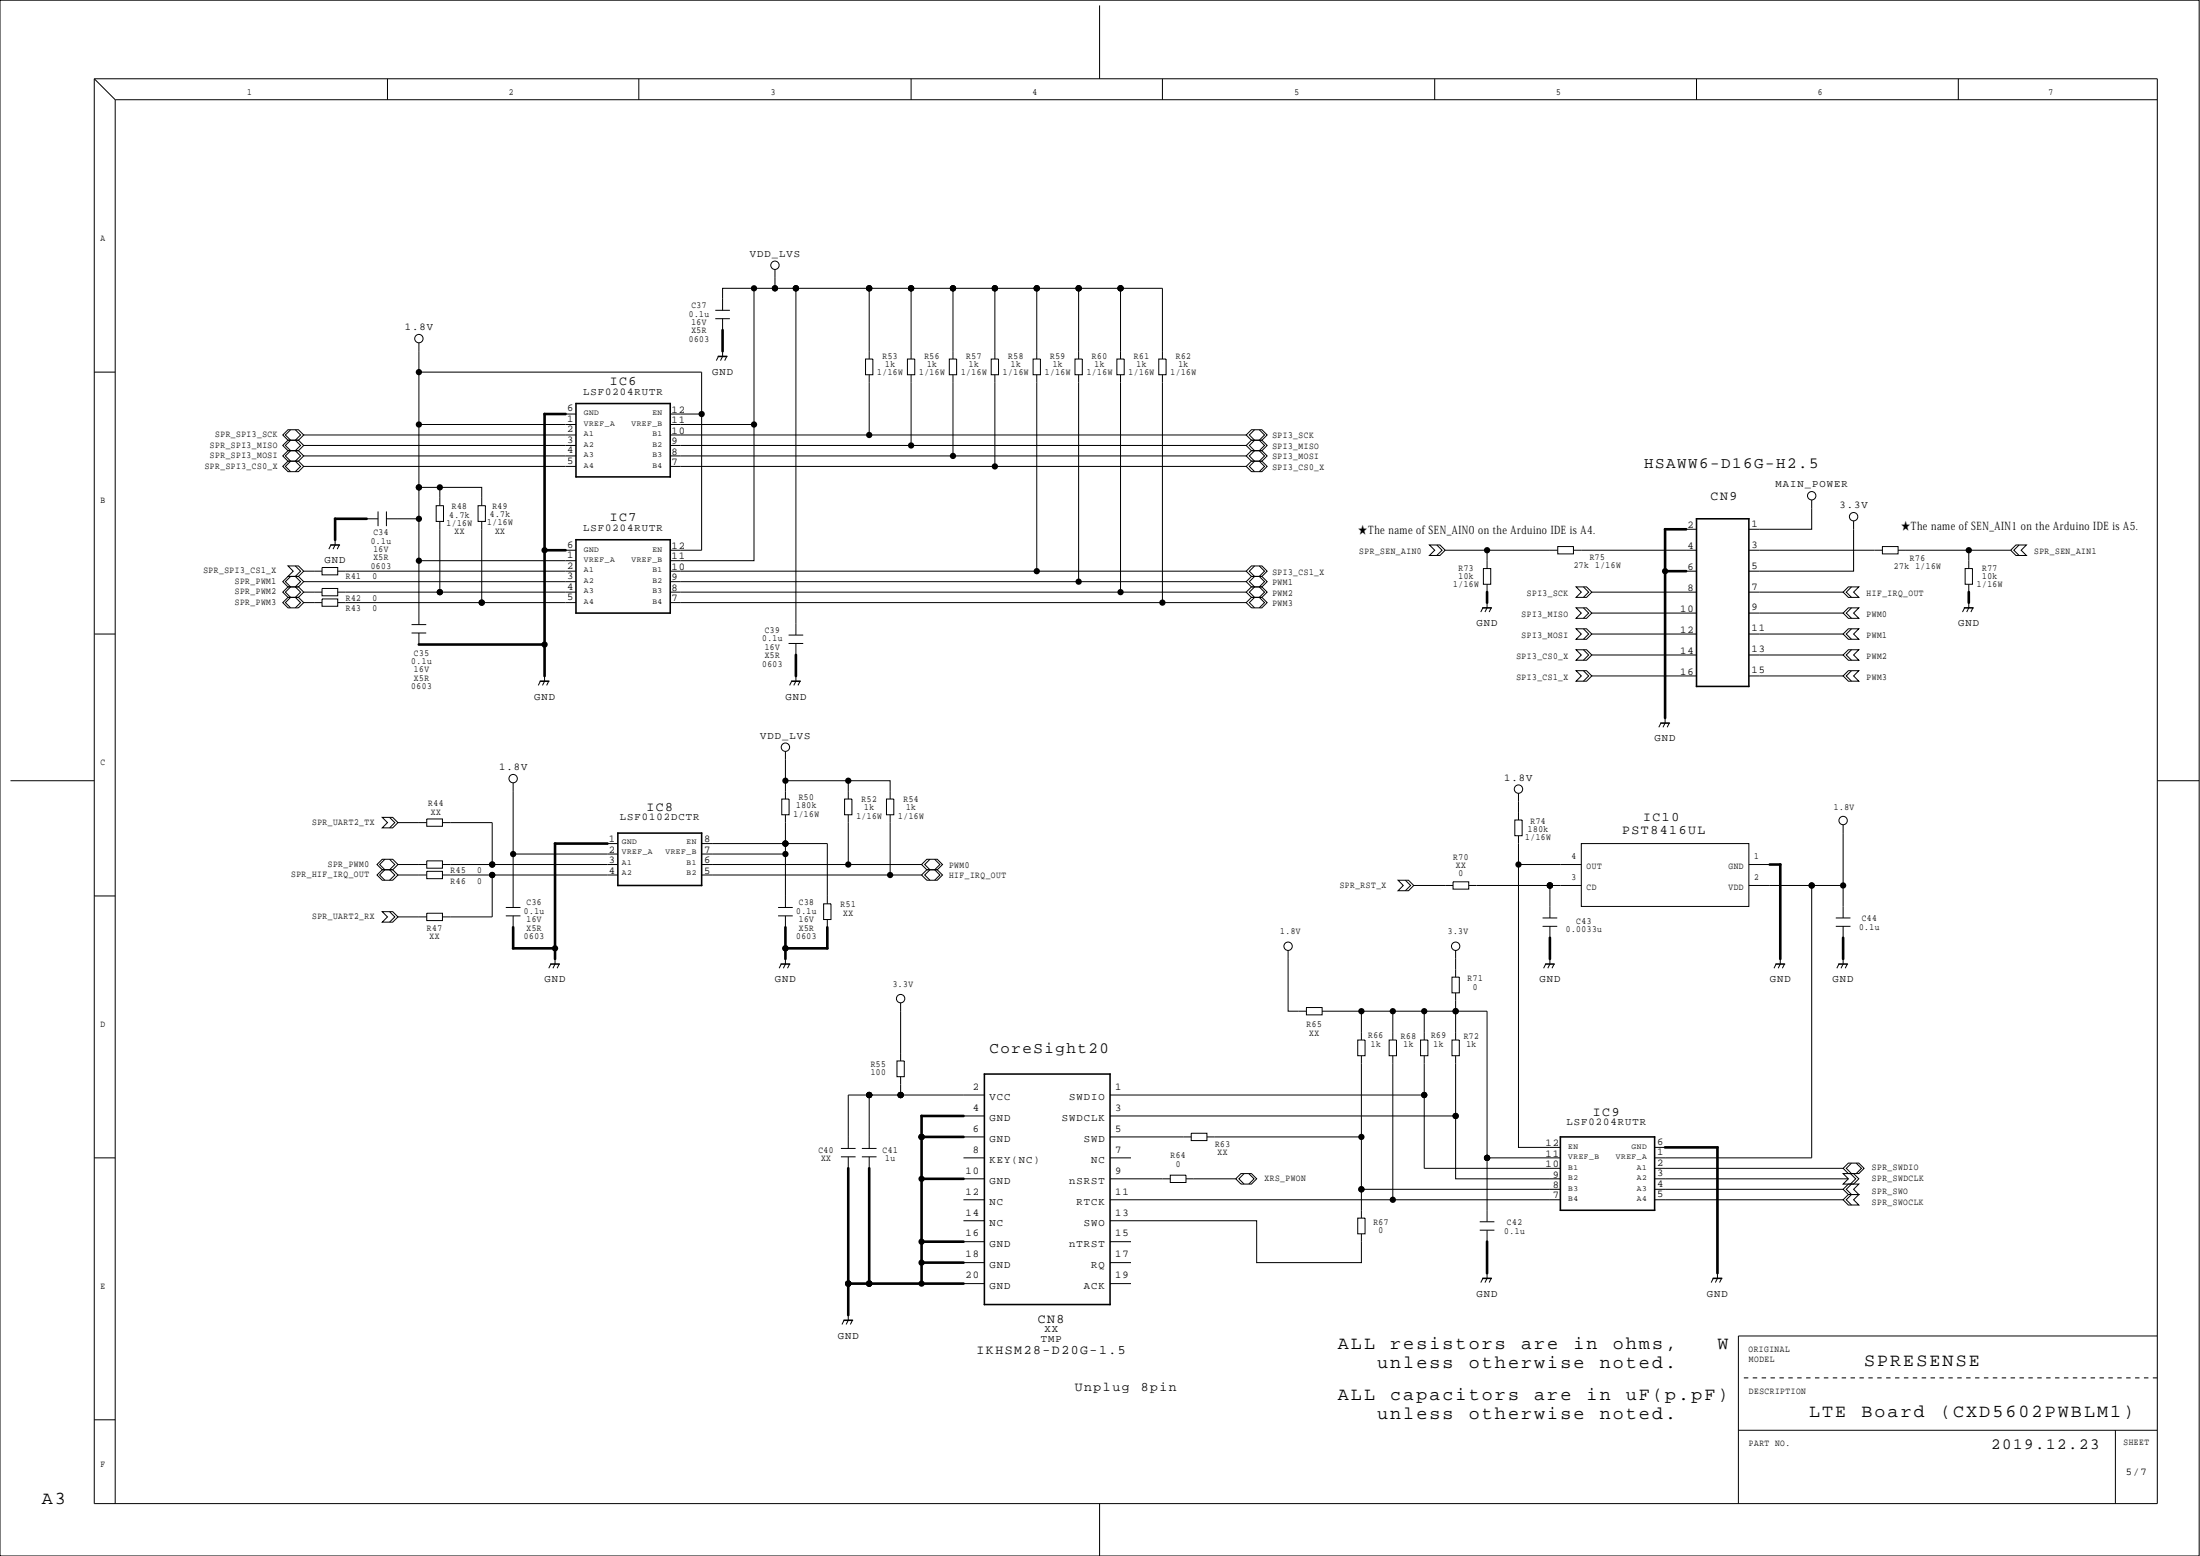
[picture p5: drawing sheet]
<svg xmlns="http://www.w3.org/2000/svg" width="420mm" height="297mm" viewBox="0 0 420 297" stroke-linecap="round" stroke-linejoin="round" font-family="sans-serif">
<g fill="none" stroke="#000" stroke-width=".19">
<path d="M0 0h420v297h-420zM18 15h394v272h-394zM18 15l4 4M22 19h390M22 19v268M74 15v4M122 15v4M174 15v4M210 1v14M222 15v4M274 15v4M324 15v4"/>
<path d="M374 15v4M136.6 59.2h2.8M144 55h78v13.5M144 55v26M144 55h-6v4.2M148 51.4v3.6M152 55v66.2M166 55v13.5M174 55v13.5M182 55v13.5M190 55v13.5M198 55v13.5"/>
<path d="M206 55v13.5M214 55v13.5M18 71h4M80 71h54v8h-6M80 65.4v41.6h30M108 79h2M134 79v26h-6M136.6 60.8h2.8M137.2 68l-.4 .8M138 67v1l-.4 .8M138 60.8v2.2M138.8 68l-.4 .8"/>
<path d="M165.3 68.5h1.4v3h-1.4zM166 71.5v11.5M173.3 68.5h1.4v3h-1.4zM174 71.5v13.5M181.3 68.5h1.4v3h-1.4zM182 71.5v15.5M189.3 68.5h1.4v3h-1.4zM190 71.5v17.5M197.3 68.5h1.4v3h-1.4zM198 71.5v37.5M205.3 68.5h1.4v3h-1.4zM206 71.5v39.5"/>
<path d="M213.3 68.5h1.4v3h-1.4zM214 71.5v41.5M221.3 68.5h1.4v3h-1.4zM222 71.5v43.5M55 86h2l1 1-1 1h-2l-1-1zM55 82h2l1 1-1 1h-2l-1-1zM55 88h2l1 1-1 1h-2l-1-1zM55 84h2l1 1-1 1h-2l-1-1zM55.5 82l-1 1 1 1-1 1 1 1-1 1 1 1-1 1 1 1M56.4 82l1 1-1 1 1 1-1 1 1 1-1 1 1 1-1 1M58 85h52M58 89h52"/>
<path d="M58 87h52M58 83h52M70 99h2.2M72.2 97.6v2.8M73.8 99h6.2M73.8 97.6v2.8M80 81h30M80 93h4M83.3 96.5h1.4v3h-1.4zM84 93v3.5M84 99.5v13.5M84 93h8v3.5"/>
<path d="M91.3 96.5h1.4v3h-1.4zM92 99.5v15.5M128 89h110M128 87h110M128 85h110M128 83h110M128 81h16M144 81v26h-16M238 83l1-1h2l1 1-1 1h-2zM238 85l1-1h2l1 1-1 1h-2zM238 87l1-1h2l1 1-1 1h-2zM239 88h2l1 1-1 1h-2l-1-1z"/>
<path d="M239.6 82l-1 1 1 1-1 1 1 1-1 1 1 1-1 1 1 1M240.5 82l1 1-1 1 1 1-1 1 1 1-1 1 1 1-1 1M346 95.4v5.6h-12M354 99.4v9.6h-20M55 114h2l1 1-1 1h-2l-1-1zM55 112h2l1 1-1 1h-2l-1-1zM55 110h2l1 1-1 1h-2l-1-1zM55 108h2l1 1-1 1h-2l1-1zM55.5 110l-1 1 1 1-1 1 1 1-1 1 1 1M56.4 108l1 1-1 1 1 1-1 1 1 1-1 1 1 1-1 1M58 109h3.5M58 113h3.5"/>
<path d="M58 111h52M58 115h3.5M61.5 114.3h3v1.4h-3zM61.5 112.3h3v1.4h-3zM61.5 108.3h3v1.4h-3zM63.2 104l-.4 .8M64 103v1l-.4 .8M64.5 113h45.5M64.5 115h45.5M64.5 109h45.5M64.8 104l-.4 .8M78.6 119.2h2.8"/>
<path d="M80 107v12.2M108 105h2M128 115h110M128 113h110M128 111h110M128 109h110M238 109l1-1h2l1 1-1 1h-2zM238 111l1-1h2l1 1-1 1h-2zM238 113l1-1h2l1 1-1 1h-2zM239 114h2l1 1-1 1h-2l-1-1zM239.6 108l-1 1 1 1-1 1 1 1-1 1 1 1-1 1 1 1M240.5 108l1 1-1 1 1 1-1 1 1 1-1 1 1 1-1 1"/>
<path d="M273 104h2l1 1-1 1h-2l1-1zM274.4 104l1 1-1 1M276 105h21.5M283.2 116l-.4 .8M283.3 108.5h1.4v3h-1.4zM284 115v1l-.4 .8M284 105v3.5M284 111.5v1.5M284.8 116l-.4 .8M297.5 104.3h3v1.4h-3zM300.5 105h23.5M301 116h2l1 1-1 1h-2l1-1z"/>
<path d="M301 112h2l1 1-1 1h-2l1-1zM302.4 116l1 1-1 1M302.4 112l1 1-1 1M304 117h20M304 113h20M322 109h2M322 101h2M334 117h18M334 105h25.5M334 113h18M353 116h2l-1 1 1 1h-2l-1-1zM353 112h2l-1 1 1 1h-2l-1-1z"/>
<path d="M353.6 116l-1 1 1 1M353.6 112l-1 1 1 1M359.5 104.3h3v1.4h-3zM362.5 105h21.5M375.2 116l-.4 .8M375.3 108.5h1.4v3h-1.4zM376 115v1l-.4 .8M376 105v3.5M376 111.5v1.5M376.8 116l-.4 .8M385 104h2l-1 1 1 1h-2l-1-1zM385.6 104l-1 1 1 1"/>
<path d="M18 121h4M78.6 120.8h2.8M80 120.8v2.2M103.2 130l-.4 .8M104 129v1l-.4 .8M104.8 130l-.4 .8M150.6 122.8h2.8M150.6 121.2h2.8M151.2 130l-.4 .8M152 129v1l-.4 .8M152 122.8v2.2M152.8 130l-.4 .8"/>
<path d="M301 120h2l1 1-1 1h-2l1-1zM301 128h2l1 1-1 1h-2l1-1zM301 124h2l1 1-1 1h-2l1-1zM302.4 120l1 1-1 1M302.4 128l1 1-1 1M302.4 124l1 1-1 1M304 129h20M304 125h20M304 121h20M317.2 138l-.4 .8M318 137v1l-.4 .8M318.8 138l-.4 .8"/>
<path d="M334 129h18M334 125h18M334 121h18M353 128h2l-1 1 1 1h-2l-1-1zM353 124h2l-1 1 1 1h-2l-1-1zM353 120h2l-1 1 1 1h-2l-1-1zM353.6 128l-1 1 1 1M353.6 124l-1 1 1 1M353.6 120l-1 1 1 1M2 149h16M73 156h2l1 1-1 1h-2l1-1zM74.4 156l1 1-1 1"/>
<path d="M76 157h5.5M81.5 156.3h3v1.4h-3zM84.5 157h9.5v8M98 149.4v13.6h20M149.3 152.5h1.4v3h-1.4zM150 149h12M150 155.5v17.7M150 143.4v9.1M161.3 152.5h1.4v3h-1.4zM162 149v3.5M162 155.5v9.5M162 149h8v3.5"/>
<path d="M169.3 152.5h1.4v3h-1.4zM170 155.5v11.5M289.3 156.5h1.4v3h-1.4zM290 151.4v5.1M290 159.5v5.5M352 157.4v11.6M412 149h8M18 171h4M72 167l1-1h2l1 1-1 1h-2zM73 164h2l1 1-1 1h-2l-1-1zM73 174h2l1 1-1 1h-2l1-1zM73.5 164l-1 1 1 1-1 1 1 1"/>
<path d="M74.4 174l1 1-1 1M74.4 164l1 1-1 1 1 1-1 1M76 165h5.5M76 167h5.5M76 175h5.5M81.5 164.3h3v1.4h-3zM81.5 174.3h3v1.4h-3zM81.5 166.3h3v1.4h-3zM84.5 167h33.5M84.5 165h33.5M94 167v8h-9.5M96.6 174.8h2.8"/>
<path d="M96.6 173.2h2.8M98 163v10.2M98 174.8v2.2M116 161h2M134 165h42M134 167h42M134 163h16M134 161h24v11.5M148.6 174.8h2.8M148.6 173.2h2.8M150 174.8v2.2M157.3 172.5h1.4v3h-1.4z"/>
<path d="M158 175.5v1.5M176 167l1-1h2l1 1-1 1h-2zM177 164h2l1 1-1 1h-2l-1-1zM177.6 164l-1 1 1 1-1 1 1 1M178.5 164l1 1-1 1 1 1-1 1M267 168h2l1 1-1 1h-2l1-1zM268.4 168l1 1-1 1M270 169h7.5M277.5 168.3h3v1.4h-3zM280.5 169h21.5M294.6 176.8h2.8M294.6 175.2h2.8"/>
<path d="M296 169v6.2M296 176.8v2.2M302 161h32v12h-32zM302 165h-12v54h8M334 165h4M334 169h12M346 169h6v6.2M346 169v52h-30M350.6 176.8h2.8M350.6 175.2h2.8M352 176.8v2.2M105.2 184l-.4 .8"/>
<path d="M106 183v1l-.4 .8M106.8 184l-.4 .8M149.2 184l-.4 .8M150 183v1l-.4 .8M150.8 184l-.4 .8M172 191.4v11.1M246 181.4v11.6h3.5M249.5 192.3h3v1.4h-3zM252.5 193h13.5v5.5M259.3 198.5h1.4v3h-1.4zM260 193v5.5M265.3 198.5h1.4v3h-1.4z"/>
<path d="M266 193h6M271.3 198.5h1.4v3h-1.4zM272 198.5v-5.5h6v5.5M277.3 186.5h1.4v3h-1.4zM277.3 198.5h1.4v3h-1.4zM278 189.5v3.5h6v40.2M278 181.4v5.1M295.2 184l-.4 .8M296 183v1l-.4 .8M296.8 184l-.4 .8M339.2 184l-.4 .8M340 183v1l-.4 .8"/>
<path d="M340.8 184l-.4 .8M351.2 184l-.4 .8M352 183v1l-.4 .8M352.8 184l-.4 .8M160.6 219.2h2.8M164.6 219.2h2.8M166 209v10.2M171.3 202.5h1.4v3h-1.4zM172 205.5v3.5M184 213h4M184 217h4M188 209h-26v10.2"/>
<path d="M212 209h60M212 213h66M212 217h15.5M227.5 216.3h3v1.4h-3zM230.5 217h29.5M260 201.5v31M266 201.5v27.5M272 201.5v21.5h26M278 201.5v23.5h20M316 219h2M18 221h4M160.6 220.8h2.8"/>
<path d="M162 220.8v2.2M164.6 220.8h2.8M166 220.8v2.2M184 221h4M184 225h4M184 229h4M184 233h4M184 237h4M212 233h28v8h20v-5.5M212 229h86M212 221h4M212 225h11.5"/>
<path d="M212 237h4M223.5 224.3h3v1.4h-3zM226.5 225h9.5M236 225l1-1h2l1 1-1 1h-2zM237.6 224l-1 1 1 1M238.5 224l1 1-1 1M259.3 232.5h1.4v3h-1.4zM260 227h38M282.6 234.8h2.8M282.6 233.2h2.8M284 221h14M284 234.8v2.2"/>
<path d="M316 225h37M316 229h36M316 227h36M316 223h36M352 224h2l1 1-1 1h-2l1-1zM353 228h2l-1 1 1 1h-2l-1-1zM353 226h2l-1 1 1 1h-2l-1-1zM353 222h2l1 1-1 1h-2l-1-1zM353.4 224l1 1-1 1M353.6 226l-1 1 1 1-1 1 1 1M353.6 222l-1 1 1 1M354.5 222l1 1-1 1"/>
<path d="M161.2 252l-.4 .8M162 251v1l-.4 .8M162.8 252l-.4 .8M184 241h4M184 245h4M212 241h4M212 245h4M283.2 244l-.4 .8M284 243v1l-.4 .8M284.8 244l-.4 .8M327.2 244l-.4 .8M328 243v1l-.4 .8"/>
<path d="M328.8 244l-.4 .8M412 255h-80v32M18 271h4M332 273h80M333 263h.9M334.7 263h.9M336.4 263h.9M338.1 263h.9M339.8 263h.9M341.5 263h.9M343.2 263h.9M344.9 263h.9"/>
<path d="M346.6 263h.9M348.3 263h.9M350 263h.9M351.7 263h.9M353.4 263h.9M355.1 263h.9M356.8 263h.9M358.5 263h.9M360.2 263h.9M361.9 263h.9M363.6 263h.9M365.3 263h.9"/>
<path d="M367 263h.9M368.7 263h.9M370.4 263h.8M372.1 263h.8M373.8 263h.8M375.5 263h.8M377.2 263h.8M378.9 263h.8M380.6 263h.8M382.3 263h.8M384 263h.8M385.7 263h.8"/>
<path d="M387.4 263h.8M389.1 263h.8M390.8 263h.8M392.5 263h.8M394.2 263h.8M395.9 263h.8M397.6 263h.8M399.3 263h.8M401 263h.8M402.7 263h.8M404 273v14M404.4 263h.8"/>
<path d="M406.1 263h.8M407.8 263h.8M409.5 263h.8M411.2 263h.8M210 287v10"/>
<circle cx="148" cy="50.6" r=".8"/>
<circle cx="80" cy="64.6" r=".8"/>
<circle cx="346" cy="94.6" r=".8"/>
<circle cx="354" cy="98.6" r=".8"/>
<circle cx="98" cy="148.6" r=".8"/>
<circle cx="150" cy="142.6" r=".8"/>
<circle cx="290" cy="150.6" r=".8"/>
<circle cx="352" cy="156.6" r=".8"/>
<circle cx="172" cy="190.6" r=".8"/>
<circle cx="246" cy="180.6" r=".8"/>
<circle cx="278" cy="180.6" r=".8"/>
</g>
<g fill="#000">
<path d="M103.9 78.8h.2l.2 .2v26l-.3 .3-.2-.3v-26zM103.8 78.9l.2-.1h4l.3 .2-.3 .3h-4l-.2-.1zM109.9 76.9l.3 .1v14l-.2 .2-.1-.2zM109.9 76.9h18.1l.2 .1-.2 .2h-18l-.1-.2zM127.9 77l.1-.1 .2 .1v14l-.2 .2-.1-.2zM137.1 68l1.7-.1 .2 .1-.2 .2h-1.6zM137.8 62.9l.2-.1 .3 .2v4l-.3 .3-.2-.3zM63.8 98.9l.3-.1 .2 .2v4l-.3 .3-.2-.3zM63.9 98.8h6.1l.3 .2-.3 .3h-6l-.2-.3zM109.9 90.9h18.1l.2 .1-.2 .2h-18l-.1-.2zM323.9 98.9l.3 .1v32l-.2 .2-.1-.2zM323.9 99l10.1-.1 .2 .1-.2 .2h-10z"/>
<path d="M333.9 99l.2-.1 .1 .1v32l-.2 .2-.1-.2zM63.1 104l1.7-.1 .2 .1-.2 .2h-1.6zM103.9 104.8h.2l.2 .2v18l-.3 .3-.2-.3v-18zM103.8 104.9l.2-.1h4l.3 .2-.3 .3h-4l-.2-.1zM109.9 102.9l.3 .1v14l-.2 .2-.1-.2zM109.9 116.9h18.1l.2 .1-.2 .2h-18l-.1-.2zM109.9 102.9h18.1l.2 .1-.2 .2h-18l-.1-.2zM127.9 103l.1-.1 .2 .1v14l-.2 .2-.1-.2zM283.1 116l1.7-.1 .2 .1-.2 .2h-1.6zM283.8 112.9l.3-.1 .2 .2v2l-.3 .3-.2-.3zM317.8 100.9l.3-.1 .2 .2v8l-.3 .3-.2-.3zM317.9 108.8h.2l.2 .2v28l-.3 .3-.2-.3v-28z"/>
<path d="M317.9 108.8h4.1l.3 .2-.3 .3h-4l-.2-.3zM317.9 100.8h4.1l.3 .2-.3 .3h-4l-.2-.3zM375.1 116l1.7-.1 .2 .1-.2 .2h-1.6zM375.8 112.9l.2-.1 .3 .2v2l-.3 .3-.2-.3zM79.8 122.9l.2-.1h24l.3 .2-.3 .3h-24l-.2-.1zM103.1 130l1.7-.1 .2 .1-.2 .2h-1.6zM103.9 122.8h.2l.2 .2v6l-.3 .3-.2-.3v-6zM151.1 130l1.7-.1 .2 .1-.2 .2h-1.6zM151.9 124.8h.2l.2 .2v4l-.3 .3-.2-.3v-4zM317.1 138l1.7-.1 .2 .1-.2 .2h-1.6zM323.9 131l10.1-.1 .2 .1-.2 .2h-10zM117.9 158.9l.3 .1v10l-.2 .2-.1-.2z"/>
<path d="M117.9 159l16.1-.1 .2 .1-.2 .2h-16zM133.9 158.9l.3 .1v10l-.2 .2-.1-.2zM97.9 176.8h.2l.2 .2v4l-.3 .3-.2-.3v-4zM105.8 160.9l.3-.1 .2 .2v20l-.3 .3-.2-.3zM105.9 160.8h10.1l.3 .2-.3 .3h-10l-.2-.3zM117.9 169l16.1-.1 .2 .1-.2 .2h-16zM149.9 176.8h.2l.2 .2v4l-.3 .3-.2-.3v-4zM157.9 176.8h.2l.2 .2v4l-.3 .3-.2-.3v-4zM295.8 178.9l.2-.1 .3 .2v4l-.3 .3-.2-.3zM337.8 164.9l.2-.1h2l.3 .2-.3 .3h-2l-.2-.1zM339.9 164.8h.2l.2 .2v18l-.3 .3-.2-.3v-18zM351.9 178.8h.2l.2 .2v4l-.3 .3-.2-.3v-4z"/>
<path d="M97.9 180.8h8.1l.3 .2-.3 .3h-8l-.2-.3zM105.1 183.9h1.7l.2 .1-.2 .2h-1.6l-.1-.2zM105.8 180.9l.2-.1 .3 .2v2l-.3 .3-.2-.3zM149.1 184l1.7-.1 .2 .1-.2 .2h-1.6zM149.8 180.9l.2-.1 .3 .2v2l-.3 .3-.2-.3zM149.8 180.9l.2-.1h8l.3 .2-.3 .3h-8l-.2-.1zM295.1 184l1.7-.1 .2 .1-.2 .2h-1.6zM339.1 183.9h1.7l.2 .1-.2 .2h-1.6l-.1-.2zM351.1 184l1.7-.1 .2 .1-.2 .2h-1.6zM175.8 216.9l.3-.1 .2 .2v8l-.3 .3-.2-.3zM175.9 212.8h.2l.2 .2v4l-.3 .3-.2-.3v-4zM175.9 216.8h8.1l.3 .2-.3 .3h-8l-.2-.1z"/>
<path d="M175.8 212.9l.2-.1h8l.3 .2-.3 .3h-8l-.2-.1zM187.9 205l.1-.1 .2 .1v44l-.2 .2-.1-.2zM187.9 205l24.1-.1 .2 .1-.2 .2h-24zM211.9 205l.2-.1 .1 .1v44l-.2 .2-.1-.2zM297.9 217l.1-.1 .2 .1v14l-.2 .2-.1-.2zM297.9 217l18.1-.1 .2 .1-.2 .2h-18zM315.9 217l.1-.1 .2 .1v14l-.2 .2-.1-.2zM317.9 218.8h10.1l.3 .2-.3 .3h-10l-.2-.3zM327.9 218.8h.2l.2 .2v24l-.3 .3-.2-.3v-24zM161.8 222.9l.3-.1 .2 .2v22l-.3 .3-.2-.3zM165.9 222.8h.2l.2 .2v22l-.3 .3-.2-.3v-22zM175.8 236.9l.3-.1 .2 .2v4l-.3 .3-.2-.3z"/>
<path d="M175.9 224.8h.2l.2 .2v12l-.3 .3-.2-.3v-12zM175.9 236.8h8.1l.3 .2-.3 .3h-8l-.2-.1zM175.9 224.8h8.1l.3 .2-.3 .3h-8l-.2-.3zM283.8 236.9l.3-.1 .2 .2v6l-.3 .3-.2-.3zM297.9 231l18.1-.1 .2 .1-.2 .2h-18zM161.1 251.9h1.7l.2 .1-.2 .2h-1.6l-.1-.2zM161.8 244.9l.3-.1 .2 .2v6l-.3 .3-.2-.3zM161.9 244.8h4.1l.3 .2-.3 .3h-4l-.2-.1zM165.8 244.9l.2-.1h10l.3 .2-.3 .3h-10l-.2-.1zM175.8 240.9l.2-.1 .3 .2v4l-.3 .3-.2-.3zM175.9 244.8h8.1l.3 .2-.3 .3h-8l-.2-.1zM175.8 240.9l.2-.1h8l.3 .2-.3 .3h-8l-.2-.1z"/>
<path d="M187.9 249l24.1-.1 .2 .1-.2 .2h-24zM283.1 244l1.7-.1 .2 .1-.2 .2h-1.6zM327.1 243.9h1.7l.2 .1-.2 .2h-1.6l-.1-.2z"/>
<circle cx="144" cy="55" r=".6"/>
<circle cx="148" cy="55" r=".6"/>
<circle cx="152" cy="55" r=".6"/>
<circle cx="166" cy="55" r=".6"/>
<circle cx="174" cy="55" r=".6"/>
<circle cx="182" cy="55" r=".6"/>
<circle cx="190" cy="55" r=".6"/>
<circle cx="198" cy="55" r=".6"/>
<circle cx="206" cy="55" r=".6"/>
<circle cx="214" cy="55" r=".6"/>
<circle cx="80" cy="71" r=".6"/>
<circle cx="134" cy="79" r=".6"/>
<circle cx="80" cy="81" r=".6"/>
<circle cx="80" cy="99" r=".6"/>
<circle cx="80" cy="93" r=".6"/>
<circle cx="84" cy="93" r=".6"/>
<circle cx="144" cy="81" r=".6"/>
<circle cx="166" cy="83" r=".6"/>
<circle cx="174" cy="85" r=".6"/>
<circle cx="182" cy="87" r=".6"/>
<circle cx="190" cy="89" r=".6"/>
<circle cx="80" cy="107" r=".6"/>
<circle cx="84" cy="113" r=".6"/>
<circle cx="92" cy="115" r=".6"/>
<circle cx="104" cy="105" r=".6"/>
<circle cx="198" cy="109" r=".6"/>
<circle cx="206" cy="111" r=".6"/>
<circle cx="214" cy="113" r=".6"/>
<circle cx="222" cy="115" r=".6"/>
<circle cx="284" cy="105" r=".6"/>
<circle cx="318" cy="109" r=".6"/>
<circle cx="376" cy="105" r=".6"/>
<circle cx="104" cy="123" r=".6"/>
<circle cx="150" cy="149" r=".6"/>
<circle cx="162" cy="149" r=".6"/>
<circle cx="94" cy="165" r=".6"/>
<circle cx="94" cy="167" r=".6"/>
<circle cx="98" cy="163" r=".6"/>
<circle cx="150" cy="163" r=".6"/>
<circle cx="150" cy="161" r=".6"/>
<circle cx="162" cy="165" r=".6"/>
<circle cx="170" cy="167" r=".6"/>
<circle cx="290" cy="165" r=".6"/>
<circle cx="296" cy="169" r=".6"/>
<circle cx="346" cy="169" r=".6"/>
<circle cx="352" cy="169" r=".6"/>
<circle cx="106" cy="181" r=".6"/>
<circle cx="150" cy="181" r=".6"/>
<circle cx="260" cy="193" r=".6"/>
<circle cx="266" cy="193" r=".6"/>
<circle cx="272" cy="193" r=".6"/>
<circle cx="278" cy="193" r=".6"/>
<circle cx="166" cy="209" r=".6"/>
<circle cx="172" cy="209" r=".6"/>
<circle cx="176" cy="217" r=".6"/>
<circle cx="260" cy="217" r=".6"/>
<circle cx="272" cy="209" r=".6"/>
<circle cx="278" cy="213" r=".6"/>
<circle cx="176" cy="225" r=".6"/>
<circle cx="176" cy="237" r=".6"/>
<circle cx="260" cy="227" r=".6"/>
<circle cx="266" cy="229" r=".6"/>
<circle cx="284" cy="221" r=".6"/>
<circle cx="162" cy="245" r=".6"/>
<circle cx="166" cy="245" r=".6"/>
<circle cx="176" cy="241" r=".6"/>
<circle cx="176" cy="245" r=".6"/>
</g>
<g font-size="3.5">
<text x="255.5" y="257.4">ALL</text>
<text x="265.5" y="257.4">resistors</text>
<text x="290.5" y="257.4">are</text>
<text x="300.5" y="257.4">in</text>
<text x="308" y="257.4">ohms,</text>
<text x="328" y="257.4">W</text>
<text x="263" y="261.1">unless</text>
<text x="280.5" y="261.1">otherwise</text>
<text x="305.5" y="261.1">noted.</text>
<text x="356" y="260.8">SPRESENSE</text>
<text x="255.5" y="267.2">ALL</text>
<text x="265.5" y="267.2">capacitors</text>
<text x="293" y="267.2">are</text>
<text x="303" y="267.2">in</text>
<text x="310.5" y="267.2">uF(p.pF)</text>
<text x="263" y="270.9">unless</text>
<text x="280.5" y="270.9">otherwise</text>
<text x="305.5" y="270.9">noted.</text>
<text x="345.5" y="270.5">LTE</text>
<text x="355.5" y="270.5">Board</text>
<text x="370.5" y="270.5">(CXD5602PWBLM1)</text>
<text x="8" y="287">A3</text>
</g>
<g font-size="3">
<text x="314" y="89.3">HSAWW6-D16G-H2.5</text>
<text x="189" y="201">CoreSight20</text>
<text x="380.3" y="276.5">2019.12.23</text>
</g>
<g font-size="2.5">
<text x="116.5" y="73.5">IC6</text>
<text x="326.7" y="95.5">CN9</text>
<text x="116.5" y="99.5">IC7</text>
<text x="123.5" y="154.8">IC8</text>
<text x="309.8" y="159.1">PST8416UL</text>
<text x="313.8" y="156.8">IC10</text>
<text x="304.2" y="213">IC9</text>
<text x="198.2" y="252.5">CN8</text>
<text x="186.5" y="258.5">IKHSM28-D20G-1.5</text>
<text x="205.2" y="265.5">Unplug</text>
<text x="217.9" y="265.5">8pin</text>
</g>
<g font-size="2.1">
<text x="363.1" y="101.3">★The name of SEN_AIN1 on the Arduino IDE is A5.</text>
<text x="259.4" y="102">★The name of SEN_AIN0 on the Arduino IDE is A4.</text>
</g>
<g font-size="2">
<text x="143.2" y="49">VDD_LVS</text>
<text x="77.3" y="63">1.8V</text>
<text x="136" y="71.5">GND</text>
<text x="111.4" y="75.3">LSF0204RUTR</text>
<text x="108.3" y="80.5">1</text>
<text x="108.3" y="82.5">2</text>
<text x="108.3" y="78.5">6</text>
<text x="128.3" y="82.8">10</text>
<text x="128.3" y="80.8">11</text>
<text x="128.3" y="78.8">12</text>
<text x="108.3" y="84.5">3</text>
<text x="108.3" y="86.5">4</text>
<text x="108.3" y="88.5">5</text>
<text x="128.3" y="88.8">7</text>
<text x="128.3" y="86.8">8</text>
<text x="128.3" y="84.8">9</text>
<text x="339.1" y="93">MAIN_POWER</text>
<text x="111.4" y="101.3">LSF0204RUTR</text>
<text x="322.3" y="100.8">2</text>
<text x="334.5" y="100.5">1</text>
<text x="351.3" y="97">3.3V</text>
<text x="62" y="107.5">GND</text>
<text x="108.3" y="106.5">1</text>
<text x="108.3" y="104.5">6</text>
<text x="128.3" y="106.8">11</text>
<text x="128.3" y="104.8">12</text>
<text x="322.3" y="104.8">4</text>
<text x="334.5" y="104.5">3</text>
<text x="108.3" y="108.5">2</text>
<text x="108.3" y="110.5">3</text>
<text x="108.3" y="112.5">4</text>
<text x="128.3" y="112.8">8</text>
<text x="128.3" y="110.8">9</text>
<text x="128.3" y="108.8">10</text>
<text x="322.3" y="108.8">6</text>
<text x="322.3" y="112.8">8</text>
<text x="334.5" y="108.5">5</text>
<text x="334.5" y="112.5">7</text>
<text x="108.3" y="114.5">5</text>
<text x="128.3" y="114.8">7</text>
<text x="282" y="119.5">GND</text>
<text x="320.9" y="116.8">10</text>
<text x="334.5" y="116.5">9</text>
<text x="374" y="119.5">GND</text>
<text x="320.9" y="120.8">12</text>
<text x="320.9" y="124.8">14</text>
<text x="334.5" y="120.5">11</text>
<text x="334.5" y="124.5">13</text>
<text x="320.9" y="128.8">16</text>
<text x="334.5" y="128.5">15</text>
<text x="102" y="133.5">GND</text>
<text x="150" y="133.5">GND</text>
<text x="145.2" y="141">VDD_LVS</text>
<text x="316" y="141.5">GND</text>
<text x="95.3" y="147">1.8V</text>
<text x="287.3" y="149">1.8V</text>
<text x="116.3" y="160.8">1</text>
<text x="118.4" y="156.6">LSF0102DCTR</text>
<text x="134.5" y="160.8">8</text>
<text x="116.3" y="162.8">2</text>
<text x="116.3" y="164.8">3</text>
<text x="116.3" y="166.8">4</text>
<text x="134.5" y="166.8">5</text>
<text x="134.5" y="164.8">6</text>
<text x="134.5" y="162.8">7</text>
<text x="104" y="187.5">GND</text>
<text x="148" y="187.5">GND</text>
<text x="294" y="187.5">GND</text>
<text x="338" y="187.5">GND</text>
<text x="350" y="187.5">GND</text>
<text x="185.8" y="208">2</text>
<text x="213" y="208">1</text>
<text x="185.8" y="212">4</text>
<text x="189" y="214">GND</text>
<text x="189" y="210">VCC</text>
<text x="202.8" y="214">SWDCLK</text>
<text x="204.2" y="210">SWDIO</text>
<text x="213" y="212">3</text>
<text x="299.1" y="214.8">LSF0204RUTR</text>
<text x="185.8" y="216">6</text>
<text x="185.8" y="220">8</text>
<text x="189" y="218">GND</text>
<text x="207" y="218">SWD</text>
<text x="213" y="220">7</text>
<text x="213" y="216">5</text>
<text x="295.1" y="220.8">11</text>
<text x="295.1" y="218.8">12</text>
<text x="316.5" y="220.5">1</text>
<text x="316.5" y="218.5">6</text>
<text x="184.4" y="224">10</text>
<text x="189" y="226">GND</text>
<text x="189" y="222">KEY(NC)</text>
<text x="204.2" y="226">nSRST</text>
<text x="208.4" y="222">NC</text>
<text x="213" y="224">9</text>
<text x="295.1" y="222.8">10</text>
<text x="296.5" y="226.8">8</text>
<text x="296.5" y="224.8">9</text>
<text x="316.5" y="222.5">2</text>
<text x="316.5" y="224.5">3</text>
<text x="316.5" y="226.5">4</text>
<text x="184.4" y="228">12</text>
<text x="184.4" y="232">14</text>
<text x="189" y="230">NC</text>
<text x="205.6" y="230">RTCK</text>
<text x="213" y="232">13</text>
<text x="213" y="228">11</text>
<text x="296.5" y="228.8">7</text>
<text x="316.5" y="228.5">5</text>
<text x="184.4" y="236">16</text>
<text x="189" y="238">GND</text>
<text x="189" y="234">NC</text>
<text x="204.2" y="238">nTRST</text>
<text x="207" y="234">SWO</text>
<text x="213" y="236">15</text>
<text x="184.4" y="240">18</text>
<text x="184.4" y="244">20</text>
<text x="189" y="242">GND</text>
<text x="208.4" y="242">RQ</text>
<text x="213" y="244">19</text>
<text x="213" y="240">17</text>
<text x="189" y="246">GND</text>
<text x="207" y="246">ACK</text>
<text x="282" y="247.5">GND</text>
<text x="326" y="247.5">GND</text>
<text x="160" y="255.5">GND</text>
<text x="198.7" y="256.1">TMP</text>
<text x="199.4" y="254.3">XX</text>
<text x="406" y="281.5">5/7</text>
</g>
<g font-size="1.8">
<text x="47.2" y="18">1</text>
<text x="97.2" y="18">2</text>
<text x="147.2" y="18">3</text>
<text x="197.2" y="18">4</text>
<text x="247.2" y="18">5</text>
<text x="297.2" y="18">5</text>
<text x="347.2" y="18">6</text>
<text x="391.2" y="18">7</text>
<text x="19.2" y="46">A</text>
<text x="132" y="58.8">C37</text>
<text x="131.5" y="60.4">0.1u</text>
<text x="131.5" y="65.2">0603</text>
<text x="132" y="63.6">X5R</text>
<text x="132" y="62">16V</text>
<text x="167.5" y="71.6">1/16W</text>
<text x="168.5" y="68.4">R53</text>
<text x="169" y="70">1k</text>
<text x="175.5" y="71.6">1/16W</text>
<text x="176.5" y="68.4">R56</text>
<text x="177" y="70">1k</text>
<text x="183.5" y="71.6">1/16W</text>
<text x="184.5" y="68.4">R57</text>
<text x="185" y="70">1k</text>
<text x="191.5" y="71.6">1/16W</text>
<text x="192.5" y="68.4">R58</text>
<text x="193" y="70">1k</text>
<text x="199.5" y="71.6">1/16W</text>
<text x="200.5" y="68.4">R59</text>
<text x="201" y="70">1k</text>
<text x="207.5" y="71.6">1/16W</text>
<text x="208.5" y="68.4">R60</text>
<text x="209" y="70">1k</text>
<text x="215.5" y="71.6">1/16W</text>
<text x="216.5" y="68.4">R61</text>
<text x="217" y="70">1k</text>
<text x="223.5" y="71.6">1/16W</text>
<text x="224.5" y="68.4">R62</text>
<text x="225" y="70">1k</text>
<text x="41.1" y="83.4">SPR_SPI3_SCK</text>
<text x="243" y="83.7">SPI3_SCK</text>
<text x="39.1" y="89.4">SPR_SPI3_CS0_X</text>
<text x="40.1" y="87.4">SPR_SPI3_MOSI</text>
<text x="40.1" y="85.5">SPR_SPI3_MISO</text>
<text x="243" y="85.7">SPI3_MISO</text>
<text x="243" y="87.7">SPI3_MOSI</text>
<text x="243" y="89.7">SPI3_CS0_X</text>
<text x="19.2" y="96">B</text>
<text x="85.3" y="100.4">1/16W</text>
<text x="85.8" y="98.8">4.7k</text>
<text x="86.3" y="97.2">R48</text>
<text x="86.8" y="102">XX</text>
<text x="93" y="100.3">1/16W</text>
<text x="93.5" y="98.7">4.7k</text>
<text x="94" y="97.1">R49</text>
<text x="94.5" y="101.9">XX</text>
<text x="70.8" y="103.8">0.1u</text>
<text x="71.3" y="102.2">C34</text>
<text x="71.3" y="107">X5R</text>
<text x="71.3" y="105.4">16V</text>
<text x="259.6" y="105.8">SPR_SEN_AIN0</text>
<text x="303.6" y="106.8">R75</text>
<text x="364.7" y="107.1">R76</text>
<text x="388.5" y="105.8">SPR_SEN_AIN1</text>
<text x="38.9" y="109.4">SPR_SPI3_CS1_X</text>
<text x="44.9" y="113.4">SPR_PWM2</text>
<text x="44.9" y="111.4">SPR_PWM1</text>
<text x="66" y="110.4">R41</text>
<text x="70.8" y="108.6">0603</text>
<text x="71.1" y="110.4">0</text>
<text x="243" y="109.7">SPI3_CS1_X</text>
<text x="243" y="111.7">PWM1</text>
<text x="243" y="113.7">PWM2</text>
<text x="277.5" y="112.1">1/16W</text>
<text x="278.5" y="108.9">R73</text>
<text x="278.5" y="110.5">10k</text>
<text x="291.6" y="113.8">SPI3_SCK</text>
<text x="300.5" y="108.4">27k 1/16W</text>
<text x="356.5" y="113.8">HIF_IRQ_OUT</text>
<text x="361.7" y="108.7">27k 1/16W</text>
<text x="377.6" y="112.1">1/16W</text>
<text x="378.5" y="108.9">R77</text>
<text x="378.5" y="110.5">10k</text>
<text x="44.9" y="115.4">SPR_PWM3</text>
<text x="66" y="116.7">R43</text>
<text x="66" y="114.7">R42</text>
<text x="71.1" y="116.7">0</text>
<text x="71.1" y="114.7">0</text>
<text x="243" y="115.7">PWM3</text>
<text x="290.6" y="117.8">SPI3_MISO</text>
<text x="356.5" y="117.8">PWM0</text>
<text x="79" y="125.1">C35</text>
<text x="145.5" y="122.4">0.1u</text>
<text x="146" y="120.8">C39</text>
<text x="146" y="125.6">X5R</text>
<text x="146" y="124">16V</text>
<text x="289.6" y="125.8">SPI3_CS0_X</text>
<text x="290.6" y="121.8">SPI3_MOSI</text>
<text x="356.5" y="125.8">PWM2</text>
<text x="356.5" y="121.8">PWM1</text>
<text x="78.5" y="126.7">0.1u</text>
<text x="78.5" y="131.5">0603</text>
<text x="79" y="129.9">X5R</text>
<text x="79" y="128.3">16V</text>
<text x="145.5" y="127.2">0603</text>
<text x="289.6" y="129.8">SPI3_CS1_X</text>
<text x="356.5" y="129.8">PWM3</text>
<text x="19.2" y="146">C</text>
<text x="81.8" y="153.9">R44</text>
<text x="82.3" y="155.5">XX</text>
<text x="151.5" y="155.9">1/16W</text>
<text x="152" y="154.3">180k</text>
<text x="152.5" y="152.7">R50</text>
<text x="164.5" y="153.1">R52</text>
<text x="165" y="154.7">1k</text>
<text x="172.5" y="153.1">R54</text>
<text x="173" y="154.7">1k</text>
<text x="350.2" y="154.6">1.8V</text>
<text x="59.6" y="157.5">SPR_UART2_TX</text>
<text x="163.5" y="156.3">1/16W</text>
<text x="171.5" y="156.3">1/16W</text>
<text x="291.3" y="160.4">1/16W</text>
<text x="291.8" y="158.8">180k</text>
<text x="292.3" y="157.2">R74</text>
<text x="55.6" y="167.4">SPR_HIF_IRQ_OUT</text>
<text x="62.6" y="165.4">SPR_PWM0</text>
<text x="86" y="166.7">R45</text>
<text x="91.1" y="166.7">0</text>
<text x="181.3" y="165.7">PWM0</text>
<text x="181.3" y="167.7">HIF_IRQ_OUT</text>
<text x="277.5" y="164.2">R70</text>
<text x="278" y="165.8">XX</text>
<text x="278.5" y="167.3">0</text>
<text x="300.1" y="164">4</text>
<text x="303" y="165.9">OUT</text>
<text x="330.1" y="165.9">GND</text>
<text x="335" y="164">1</text>
<text x="86" y="168.7">R46</text>
<text x="91.1" y="168.7">0</text>
<text x="100.5" y="172.8">C36</text>
<text x="152.5" y="172.8">C38</text>
<text x="160.5" y="173.2">R51</text>
<text x="255.9" y="169.5">SPR_RST_X</text>
<text x="300.1" y="168">3</text>
<text x="303" y="169.9">CD</text>
<text x="330.1" y="169.9">VDD</text>
<text x="335" y="168">2</text>
<text x="59.6" y="175.5">SPR_UART2_RX</text>
<text x="81.5" y="177.7">R47</text>
<text x="82" y="179.3">XX</text>
<text x="100.1" y="174.4">0.1u</text>
<text x="100.1" y="179.2">0603</text>
<text x="100.5" y="177.6">X5R</text>
<text x="100.5" y="176">16V</text>
<text x="152.1" y="174.4">0.1u</text>
<text x="152.1" y="179.2">0603</text>
<text x="152.5" y="177.6">X5R</text>
<text x="152.5" y="176">16V</text>
<text x="161" y="174.8">XX</text>
<text x="244.5" y="178.3">1.8V</text>
<text x="276.5" y="178.3">3.3V</text>
<text x="299" y="177.9">0.0033u</text>
<text x="301" y="176.3">C43</text>
<text x="355" y="177.4">0.1u</text>
<text x="355.5" y="175.8">C44</text>
<text x="170.5" y="188.3">3.3V</text>
<text x="280.3" y="187.3">R71</text>
<text x="281.3" y="188.9">0</text>
<text x="19.2" y="196">D</text>
<text x="249.5" y="196.1">R65</text>
<text x="250" y="197.7">XX</text>
<text x="166.3" y="203.7">R55</text>
<text x="261.3" y="198.2">R66</text>
<text x="261.8" y="199.8">1k</text>
<text x="267.5" y="198.3">R68</text>
<text x="268" y="199.9">1k</text>
<text x="273.3" y="198.2">R69</text>
<text x="273.8" y="199.8">1k</text>
<text x="279.5" y="198.3">R72</text>
<text x="280" y="199.9">1k</text>
<text x="166.3" y="205.3">100</text>
<text x="156.3" y="220.1">C40</text>
<text x="156.8" y="221.7">XX</text>
<text x="168.5" y="220.1">C41</text>
<text x="169" y="221.7">1u</text>
<text x="223.5" y="221.1">R64</text>
<text x="232" y="218.9">R63</text>
<text x="232.5" y="220.5">XX</text>
<text x="224.5" y="222.7">0</text>
<text x="241.5" y="225.4">XRS_PWON</text>
<text x="357.5" y="225.5">SPR_SWDCLK</text>
<text x="357.5" y="223.4">SPR_SWDIO</text>
<text x="262.3" y="233.8">R67</text>
<text x="287.8" y="233.9">C42</text>
<text x="357.5" y="230">SPR_SWOCLK</text>
<text x="357.5" y="228">SPR_SWO</text>
<text x="263.3" y="235.4">0</text>
<text x="287.3" y="235.5">0.1u</text>
<text x="19.2" y="246">E</text>
<text x="333.9" y="258.1">ORIGINAL</text>
<text x="334" y="260">MODEL</text>
<text x="334" y="266">DESCRIPTION</text>
<text x="405.6" y="275.8">SHEET</text>
<text x="19.2" y="280">F</text>
<text x="334" y="276">PART NO.</text>
</g>
<g font-size="1.5">
<text x="111.5" y="81.3">VREF_A</text>
<text x="111.5" y="83.3">A1</text>
<text x="111.5" y="79.3">GND</text>
<text x="120.6" y="81.3">VREF_B</text>
<text x="124.6" y="83.3">B1</text>
<text x="124.6" y="79.3">EN</text>
<text x="111.5" y="85.3">A2</text>
<text x="111.5" y="87.3">A3</text>
<text x="111.5" y="89.3">A4</text>
<text x="124.6" y="89.3">B4</text>
<text x="124.6" y="87.3">B3</text>
<text x="124.6" y="85.3">B2</text>
<text x="111.5" y="107.3">VREF_A</text>
<text x="111.5" y="105.3">GND</text>
<text x="120.6" y="107.3">VREF_B</text>
<text x="124.6" y="105.3">EN</text>
<text x="111.5" y="109.3">A1</text>
<text x="111.5" y="111.3">A2</text>
<text x="111.5" y="113.3">A3</text>
<text x="124.6" y="113.3">B3</text>
<text x="124.6" y="111.3">B2</text>
<text x="124.6" y="109.3">B1</text>
<text x="111.5" y="115.3">A4</text>
<text x="124.6" y="115.3">B4</text>
<text x="118.8" y="161">GND</text>
<text x="131.1" y="161">EN</text>
<text x="118.8" y="163">VREF_A</text>
<text x="118.8" y="165">A1</text>
<text x="118.8" y="167">A2</text>
<text x="127.1" y="163">VREF_B</text>
<text x="131.1" y="167">B2</text>
<text x="131.1" y="165">B1</text>
<text x="299.5" y="221.3">VREF_B</text>
<text x="299.5" y="219.3">EN</text>
<text x="308.6" y="221.3">VREF_A</text>
<text x="311.6" y="219.3">GND</text>
<text x="299.5" y="227.3">B3</text>
<text x="299.5" y="225.3">B2</text>
<text x="299.5" y="223.3">B1</text>
<text x="312.6" y="223.3">A1</text>
<text x="312.6" y="225.3">A2</text>
<text x="312.6" y="227.3">A3</text>
<text x="299.5" y="229.3">B4</text>
<text x="312.6" y="229.3">A4</text>
</g>
</svg>
